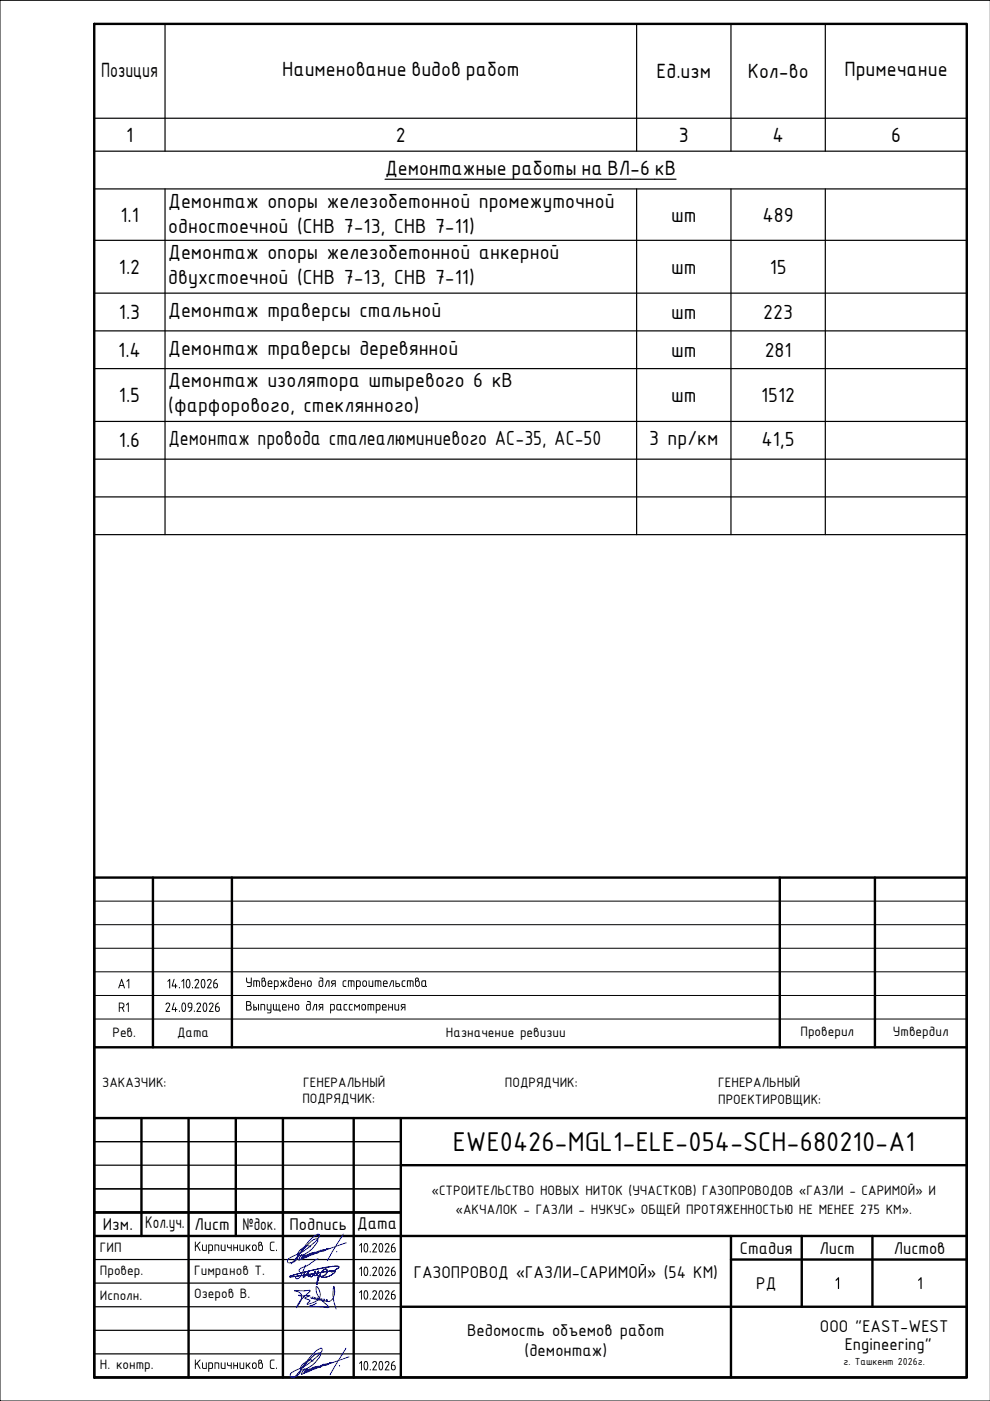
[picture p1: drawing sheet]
<svg xmlns="http://www.w3.org/2000/svg" width="210mm" height="297mm" viewBox="0 0 210 297" stroke-linecap="round" stroke-linejoin="round" font-family="sans-serif">
<g fill="none" stroke="#000" stroke-width=".51">
<path d="M20 5.1h185v286.9h-185zM32.4 186.1v35.9M49.2 186.1v35.9M165.3 186.1v35.9M185.5 186.1v35.9M20 237.1h185v54.9h-185zM20 222v15.1M30 237.1v25M40 237.1v54.9M50 237.1v25M60 237.1v54.9M75 237.1v54.9"/>
<path d="M85 237.1v54.9M205 222h-185v-35.9h185v51M20 257.1h65M85 247h120M85 277.1h120M155 267h50M155 262.1v29.9M170 262.1v15M185 262.1v15M205 262.1h-185"/>
</g>
<g fill="#000">
<path d="M44 207.8l.4-.3 .5 .4v.3l-.7 1.1h.6v.3l-.9-.1 .8-1.4-.2-.3-.6 .3zM44.4 212.7l.5-.1 .3 .2 .1 .4-.7 1.2h.6v.2l-.9-.1 .8-1.4-.2-.3-.6 .2zM75.1 212.9h.1l.5 .5 .4-.5h.2v1.3h-.2v-1l-.4 .5-.4-.5v1h-.2zM78 212.9l1.2 .1 .1 1.2h-.2l-.1-1.1-.3-.1v1.2l-.1 .1-.1-1.3h-.4v1.2h-.1zM79.5 207.9l1-.1 .3 .2 .1 1.2h-.2v-1l-.2-.1h-.2l-.1 1.2-.1-.1v-1.1h-.4v1.1h-.2zM82.3 212.9h.2v.6h.6v-.6h.2v1.3h-.2v-.6h-.6v.6h-.2zM82.9 207.9h.6l-.1 1.4-.1-.1v-1.1h-.2l-.4 1.1h-.2zM83.7 212.9h.1v1l.2 .1h.4v-1.1h.2v1.3l-.6 .1-.3-.3zM85.2 208l.4-.2 .4 .1-.1 .2-.5 .1v.8l.5 .1v.1h-.5l-.2-.2zM86.3 207.9l1-.1 .3 .2 .1 1.2h-.2l-.1-1.1h-.3l-.1 1.2-.1-1.2h-.4v1.1h-.2zM57.3 263.4l.3-.1h.6v.1l-.7 .1-.1 .2v1.2l.8 .2v.1h-.6l-.3-.2zM81.6 263.8l.4-.2 .5 .2v.4l-.6 1.2h.6v.1h-.9l.8-1.4-.3-.4-.5 .3z"/>
<path d="M81.7 268.8l.5-.3 .3 .4v.3l-.6 1.1h.6v.2h-.9l.8-1.4-.3-.3-.5 .3zM81.7 273.8l.4-.3 .4 .4v.3l-.6 1.1h.6v.3l-.9-.1 .8-1.4-.3-.3-.5 .3zM57.3 288.4l.3-.1h.6v.1l-.7 .1-.1 .2v1.2l.8 .2v.1h-.6l-.3-.2zM81.7 288.8l.5-.2 .3 .3v.3l-.6 1.2h.6v.1h-.9l.8-1.4-.2-.3h-.3a.16 .16 0 0 1-.1 .2 .16 .16 0 0 1-.2-.1z"/>
<path d="M42.9 207.8l-.1 1 .1 .5h.2l.2-.3v-.7l-.1-.5zM42.8 207.7l.4-.1 .3 .5v1l-.4 .5-.4-.2-.1-.5z"/>
<path d="M43.3 212.8l-.1 1 .3 .6 .2-.4 .1-.7-.2-.5zM43.1 212.7l.5-.1 .3 .4v1l-.4 .6-.4-.2-.1-.4v-.8z"/>
<path d="M45.4 208.6v.6l.4 .1 .2-.2v-.4zM45.5 207.8l.5-.2-.6 .8h.6l.2 .4-.1 .5-.3 .3-.4-.2-.2-.2v-.9z"/>
<path d="M45.8 213.6v.6l.2 .1h.2l.2-.2v-.4zM45.9 212.8l.5-.2-.6 .7 .6 .1 .2 .4-.1 .5-.3 .3-.4-.2-.2-.3v-.8z"/>
<path d="M76.7 213l.5-.1 .4 .2v.7l-.2 .4h-.4l-.3-.2zM76.9 213.2l-.1 .7 .5 .1 .1-.2v-.6l-.2-.2z"/>
<path d="M79.7 212.9h.7l.3 .3-.1 .9-.7 .2-.1 .5h-.1zM79.9 213v1h.5v-.9z"/>
<path d="M81.3 213.1l-.1 .4h.6l-.1-.4zM81 213.1l.4-.2 .5 .1 .1 .6h-.8v.3l.7 .1 .1 .2-.7 .1-.3-.3z"/>
<path d="M81.5 208.1l-.1 .4h.6l-.2-.4zM81.3 208l.4-.2 .4 .2 .1 .6h-.8v.3l.7 .1 .1 .2-.6 .1-.4-.2z"/>
<path d="M83.8 207.9h.2v.6h.5l.3 .2v.3l-.2 .2h-.8zM84 208.6v.4h.6v-.3z"/>
<path d="M85.1 213l.9-.1-.1 1.3h-.1v-.6h-.2l-.5 .7-.1-.1 .3-.6-.3-.2zM85.2 213.1l.1 .3 .5 .1v-.5z"/>
<path d="M88.3 207.5l-.1 .4 .4-.2-.1-.2zM88.1 207.4l.4-.2 .3 .3-.1 .4 .3 .3v.6l-.3 .4h-.5l-.2-.3zM88.3 208.1l-.1 .8 .4 .1 .2-.2v-.6l-.2-.1z"/>
<path d="M89.6 208.1l-.1 .8 .5 .1 .1-.1v-.8zM89.4 208l.3-.2 .6 .1v1.1l.2 .2h-1l-.2-.3z"/>
<path d="M53.5 264.1l.5-.3 .4 .3v.8l-.2 .3h-.4l-.3-.2zM53.8 264.1l-.2 .2v.5l.4 .3 .2-.3v-.5l-.2-.2z"/>
<path d="M55 263.5l-.1 .5 .5-.3-.2-.2zM54.9 263.4h.5l.2 .2-.1 .3 .3 .4-.1 .6-.3 .3h-.4l-.2-.3zM55.1 264.1l-.1 .8 .4 .1 .2-.2-.1-.6-.1-.1z"/>
<path d="M83.1 264.5v.7l.4 .1 .2-.2v-.4zM83.2 263.8l.5-.2-.6 .7 .5 .1 .3 .3v.6l-.4 .2h-.3l-.3-.3v-.9z"/>
<path d="M83.1 269.5v.7l.5 .1 .1-.6zM83.1 268.8l.6-.2-.6 .7 .5 .1 .3 .3v.6l-.4 .2h-.3l-.3-.3v-.9z"/>
<path d="M83.1 274.6v.6l.4 .1 .2-.2v-.4zM83.2 273.8l.5-.2-.6 .7 .6 .1 .2 .4-.1 .5-.3 .3-.4-.2-.2-.3v-.8z"/>
<path d="M53.5 289.1l.5-.3 .4 .3v.8l-.2 .3h-.4l-.3-.2zM53.8 289.1l-.2 .2v.5l.4 .3 .2-.3v-.5l-.2-.2z"/>
<path d="M55 288.5l-.1 .5 .5-.3-.2-.2zM54.9 288.4h.5l.2 .2-.1 .3 .3 .3-.1 .7-.3 .3h-.4l-.2-.3zM55.1 289.1l-.2 .7 .4 .3 .2-.2 .1-.6-.2-.2z"/>
<path d="M83.1 289.5v.7l.5 .1 .1-.6zM83.1 288.8l.6-.2-.6 .7 .5 .1 .3 .3v.6l-.4 .2h-.3l-.3-.3v-.9z"/>
</g>
<g fill="none" stroke="#000" stroke-width=".25">
<path d="M20 5.1h185v108.3h-185zM35 5.1v27M135 5.1v27M155 5.1v27M175 5.1v27M20 25.1h185M20 32.1h185M81.6 38h61.7M20 40.1h185M20 51h185M35 40.1v73.3M135 40.1v73.3"/>
<path d="M155 40.1v73.3M175 40.1v73.3M20 62.2h185M20 70.2h185M20 78.2h185M20 89.4h185M20 97.4h185M20 105.4h185M20 252.1h65M20 247h65M85 242h-65M20 277.1h65"/>
<path d="M20 267h65M20 272h65M20 282.1h65M20 287h65"/>
</g>
<path d="M210 .1h-210v296.9h210M20 191.1h185M20 196.1h185M20 211.1h185M20 206h185M20 201h185M20 216.1h185" fill="none" stroke="#000" stroke-width=".21"/>
<g fill="none" stroke="#00f" stroke-width=".21">
<path d="M61.4 270.6l.2 .1 1.4-.1 7.4-1.2 .7 .1-.5 .6-1.2 .6-.9 .1-.8-.2-.4 .5-.1 1.2 .5-1.8 .4-.7 .6-.6 .3-.1 .3 .1v.5l-.2 .4-.4 .4-.4 .1-1-.2v-.4l.2-.5-.6 1h-.2l-.1-.3 .3-.7-.7 1.1-.3 .1-.1-.4-.3 .4-.2-.6 .2-.6-.7 1-.5 .3 .3-1.1-.3 1.1 .5-.3 .7-1-.2 .6 .2 .6 .3-.4 .1 .4 .3-.1 .7-1.1-.3 .7 .1 .3h.2l.6-1-.2 .5v.4l1 .2 .4-.1 .4-.4 .2-.4v-.5l-.3-.1-.3 .1-.6 .6-.4 .7-.5 1.8 .1-1.2 .4-.5 .8 .2 .9-.1 1.2-.6 .5-.6-.7-.1-7.4 1.2-1.6 .1 2.4-.8 4.2-1 2.8-.4 1.1 .1-.4 .4-1.1 .7 1.1-.7 .4-.4-.8-.2-2.4 .4-4 .9zM64.6 273.7h-2.1a1.89 1.89 0 0 1 1.5 .8M64.8 268.3l-1.2 2.4-.7 .4-.2-.2 .1-.3M65.2 273.6l.6 .1a11.4 11.4 0 0 0-3 3.6l.2-.3a2.67 2.67 0 0 0 .9-2.2l-.6-.2a1.11 1.11 0 0 0 1.1 .1h1.3l-1.1 .5 1.1 .5-.6 .8 1.8-.6M65.2 273.6l-.6 .1M65.7 264.4l-.1-.2a2.6 2.6 0 0 0-2.5 1.7l.1 .2a3.8 3.8 0 0 0 3-1.4 2.94 2.94 0 0 0 1.1-2h-.3a8.8 8.8 0 0 0-3.3 2.9l-.5 .6a1.6 1.6 0 0 1-2.2 1.4v-.6l.9-.6a13.1 13.1 0 0 0 5.8-4.2v-.5a2.22 2.22 0 0 0-1.8 1.1l-4.2 5.1M66.9 275.9a1.84 1.84 0 0 0 .2-3.1l-.1 .2a3.9 3.9 0 0 0 2.2 3.5l.5 .7-4-.3 1.4-.6M67.4 266.8l-2.3 1.6-1.4 .5-.3 .3 .1 .4M70.8 272.7l-.1 .4a7.6 7.6 0 0 0 .6 4.4M70.8 272.8a2.46 2.46 0 0 1-1 3.1h-.4l-.2-.3 .1-.1 .1 .4a.52 .52 0 0 1-.7-.5l.1 .1a.22 .22 0 0 1 0 .3 .22 .22 0 0 1-.3 0l-.3-.2v-.3a.24 .24 0 0 1 0 .4 .24 .24 0 0 1-.4-.1l-.2-.2 .1-.2 .1 .1a.3 .3 0 0 1-.4 .3 .3 .3 0 0 1-.2-.4h.1a.28 .28 0 0 1-.3 .3 .28 .28 0 0 1-.2-.4v.3a.38 .38 0 0 1-.5-.4 .22 .22 0 0 1-.1 .3 .22 .22 0 0 1-.3-.2v-.1M72.8 261.7l-3.4 5.6M73.4 263.5l-3.8 1.3v-.1l-.4 .2 .2-.2-.8 .5-.1-.1 .2-.2-.2 .3h-.3l.2-.2-.7 .4 .3-.4-.6 .7h-.2l.4-.5-.5 .5h-.2l.3-.3-.5 .4-.3 .1 .4-.4-.3 .3-.4 .3 .4-.6-.8 .7 .3-.5-.1 .3-.7 .4 .5-.6-.3 .4-.7 .4 .4-.6-.1 .4-.8 .5 .6-.8-.3 .5-.7 .3 .3-.5 .3-.4a1.36 1.36 0 0 1-1.1 1.1l.7-1.1"/>
<path d="M66.3 288.6l-.1-.2a2.6 2.6 0 0 0-2.5 1.7l.1 .2a3.8 3.8 0 0 0 3-1.4 2.94 2.94 0 0 0 1.1-2h-.3a8.8 8.8 0 0 0-3.3 2.9l-.5 .6a1.6 1.6 0 0 1-2.2 1.4v-.6l.9-.6a13.1 13.1 0 0 0 5.8-4.2v-.5a2.22 2.22 0 0 0-1.8 1l-4.2 5.2M73.4 285.8l-3.4 5.7M74 287.7l-3.8 1.3v-.1l-.4 .2 .2-.2-.8 .5-.1-.1 .2-.2-.3 .3h-.3l.2-.2-.6 .4 .3-.4-.7 .7h-.1l.3-.5-.5 .5h-.2l.3-.3-.4 .4-.3 .1 .4-.4-.3 .3-.5 .2 .4-.5-.7 .7 .3-.5-.1 .3-.7 .4 .4-.6-.2 .4-.7 .4 .4-.6-.2 .4-.7 .5 .5-.8-.2 .5-.7 .3 .2-.5 .4-.4a1.36 1.36 0 0 1-1.1 1.1l.7-1.1"/>
<circle cx="71.4" cy="265.4" r=".03"/>
<circle cx="72" cy="289.6" r=".03"/>
</g>
<text font-size="6.2" x="96" y="244.1">EWE0426-MGL1-ELE-054-SCH-680210-A1</text>
<g font-size="4.7">
<text x="35.7" y="44.1">Демонтаж опоры железобетонной промежуточной</text>
<text x="142.3" y="47">шт</text>
<text x="161.7" y="47">489</text>
<text x="35.7" y="49.4">одностоечной (СНВ 7-13, СНВ 7-11)</text>
<text x="35.7" y="55">Демонтаж опоры железобетонной анкерной</text>
<text x="142.3" y="58.1">шт</text>
<text x="163.2" y="58.1">15</text>
<text x="35.7" y="60.2">двухстоечной (СНВ 7-13, СНВ 7-11)</text>
<text x="35.7" y="67.2">Демонтаж траверсы стальной</text>
<text x="142.3" y="67.7">шт</text>
<text x="161.8" y="67.7">223</text>
<text x="35.7" y="75.2">Демонтаж траверсы деревянной</text>
<text x="142.3" y="75.7">шт</text>
<text x="162.1" y="75.7">281</text>
<text x="35.7" y="82.2">Демонтаж изолятора штыревого 6 кВ</text>
<text x="35.7" y="87.4">(фарфорового, стеклянного)</text>
<text x="142.3" y="85.3">шт</text>
<text x="161.4" y="85.3">1512</text>
<text x="35.7" y="94.4">Демонтаж провода сталеалюминиевого АС-35, АС-50</text>
<text x="137.6" y="94.4">3 пр/км</text>
<text x="161.5" y="94.6">41,5</text>
</g>
<g font-size="4.2">
<text x="21.4" y="16.3">Позиция</text>
<text x="59.8" y="16.1">Наименование видов работ</text>
<text x="139.2" y="16.6">Ед.изм</text>
<text x="158.5" y="16.6">Кол-во</text>
<text x="179" y="16.1">Примечание</text>
<text x="26.7" y="30.1">1</text>
<text x="83.9" y="30.1">2</text>
<text x="143.9" y="30.1">3</text>
<text x="163.8" y="30.1">4</text>
<text x="188.9" y="30.1">6</text>
<text x="81.6" y="37.1">Демонтажные работы на ВЛ-6 кВ</text>
<text x="25.5" y="47">1.1</text>
<text x="25.2" y="58.1">1.2</text>
<text x="25.2" y="67.7">1.3</text>
<text x="25.1" y="75.7">1.4</text>
<text x="25.2" y="85.3">1.5</text>
<text x="25.2" y="94.9">1.6</text>
</g>
<g font-size="3.9">
<text x="21.8" y="260.8">Изм.</text>
<text x="30.8" y="260.4">Кол.уч.</text>
<text x="41.2" y="260.8">Лист</text>
<text x="51.4" y="260.8">№док.</text>
<text x="61.4" y="260.8">Подпись</text>
<text x="75.7" y="260.6">Дата</text>
<text x="156.9" y="265.8">Стадия</text>
<text x="173.7" y="265.8">Лист</text>
<text x="189.5" y="265.8">Листов</text>
<text x="87.7" y="270.9">ГАЗОПРОВОД «ГАЗЛИ-САРИМОЙ» (54 КМ)</text>
<text x="160.4" y="273.3">РД</text>
<text x="176.9" y="273.3">1</text>
<text x="194.4" y="273.3">1</text>
<text x="99" y="283.2">Ведомость объемов работ</text>
<text x="111.2" y="287.6">(демонтаж)</text>
<text x="173.8" y="282.3">OOO &quot;EAST-WEST</text>
<text x="179.1" y="286.3">Engineering&quot;</text>
</g>
<g font-size="3.1">
<text x="24.9" y="209.6">A1</text>
<text x="35.3" y="209.6">14.10.2026</text>
<text x="52" y="209.3">Утверждено для строительства</text>
<text x="25" y="214.6">R1</text>
<text x="34.9" y="214.6">24.09.2026</text>
<text x="52" y="214.3">Выпущено для рассмотрения</text>
<text x="23.9" y="219.9">Рев.</text>
<text x="37.5" y="219.9">Дата</text>
<text x="94.6" y="219.8">Назначение ревизии</text>
<text x="169.7" y="219.7">Проверил</text>
<text x="189.3" y="219.7">Утвердил</text>
<text x="21.7" y="230.6">ЗАКАЗЧИК:</text>
<text x="64.1" y="233.9">ПОДРЯДЧИК:</text>
<text x="64.3" y="230.6">ГЕНЕРАЛЬНЫЙ</text>
<text x="107.1" y="230.6">ПОДРЯДЧИК:</text>
<text x="152.3" y="230.6">ГЕНЕРАЛЬНЫЙ</text>
<text x="152.3" y="234.1">ПРОЕКТИРОВЩИК:</text>
<text x="91.5" y="253.4">«СТРОИТЕЛЬСТВО НОВЫХ НИТОК (УЧАСТКОВ) ГАЗОПРОВОДОВ «ГАЗЛИ - САРИМОЙ» И</text>
<text x="96.6" y="257.4">«АКЧАЛОК - ГАЗЛИ - НУКУС» ОБЩЕЙ ПРОТЯЖЕННОСТЬЮ НЕ МЕНЕЕ 275 КМ».</text>
<text x="21.2" y="265.5">ГИП</text>
<text x="40.6" y="265.2">Кирпичников С</text>
<text x="58.3" y="265.2">.</text>
<text x="75.9" y="265.5">10.2026</text>
<text x="21.2" y="275.6">Исполн.</text>
<text x="21.2" y="270.2">Провер.</text>
<text x="41.2" y="270.2">Гимранов Т.</text>
<text x="41.2" y="275.3">Озеров В.</text>
<text x="75.9" y="270.6">10.2026</text>
<text x="75.9" y="275.6">10.2026</text>
<text x="21.2" y="290.2">Н. контр.</text>
<text x="40.6" y="290.2">Кирпичников С</text>
<text x="58.3" y="290.2">.</text>
<text x="75.9" y="290.5">10.2026</text>
</g>
<text font-size="2.3" x="178.8" y="289.3">г. Ташкент 2026г.</text>
</svg>
